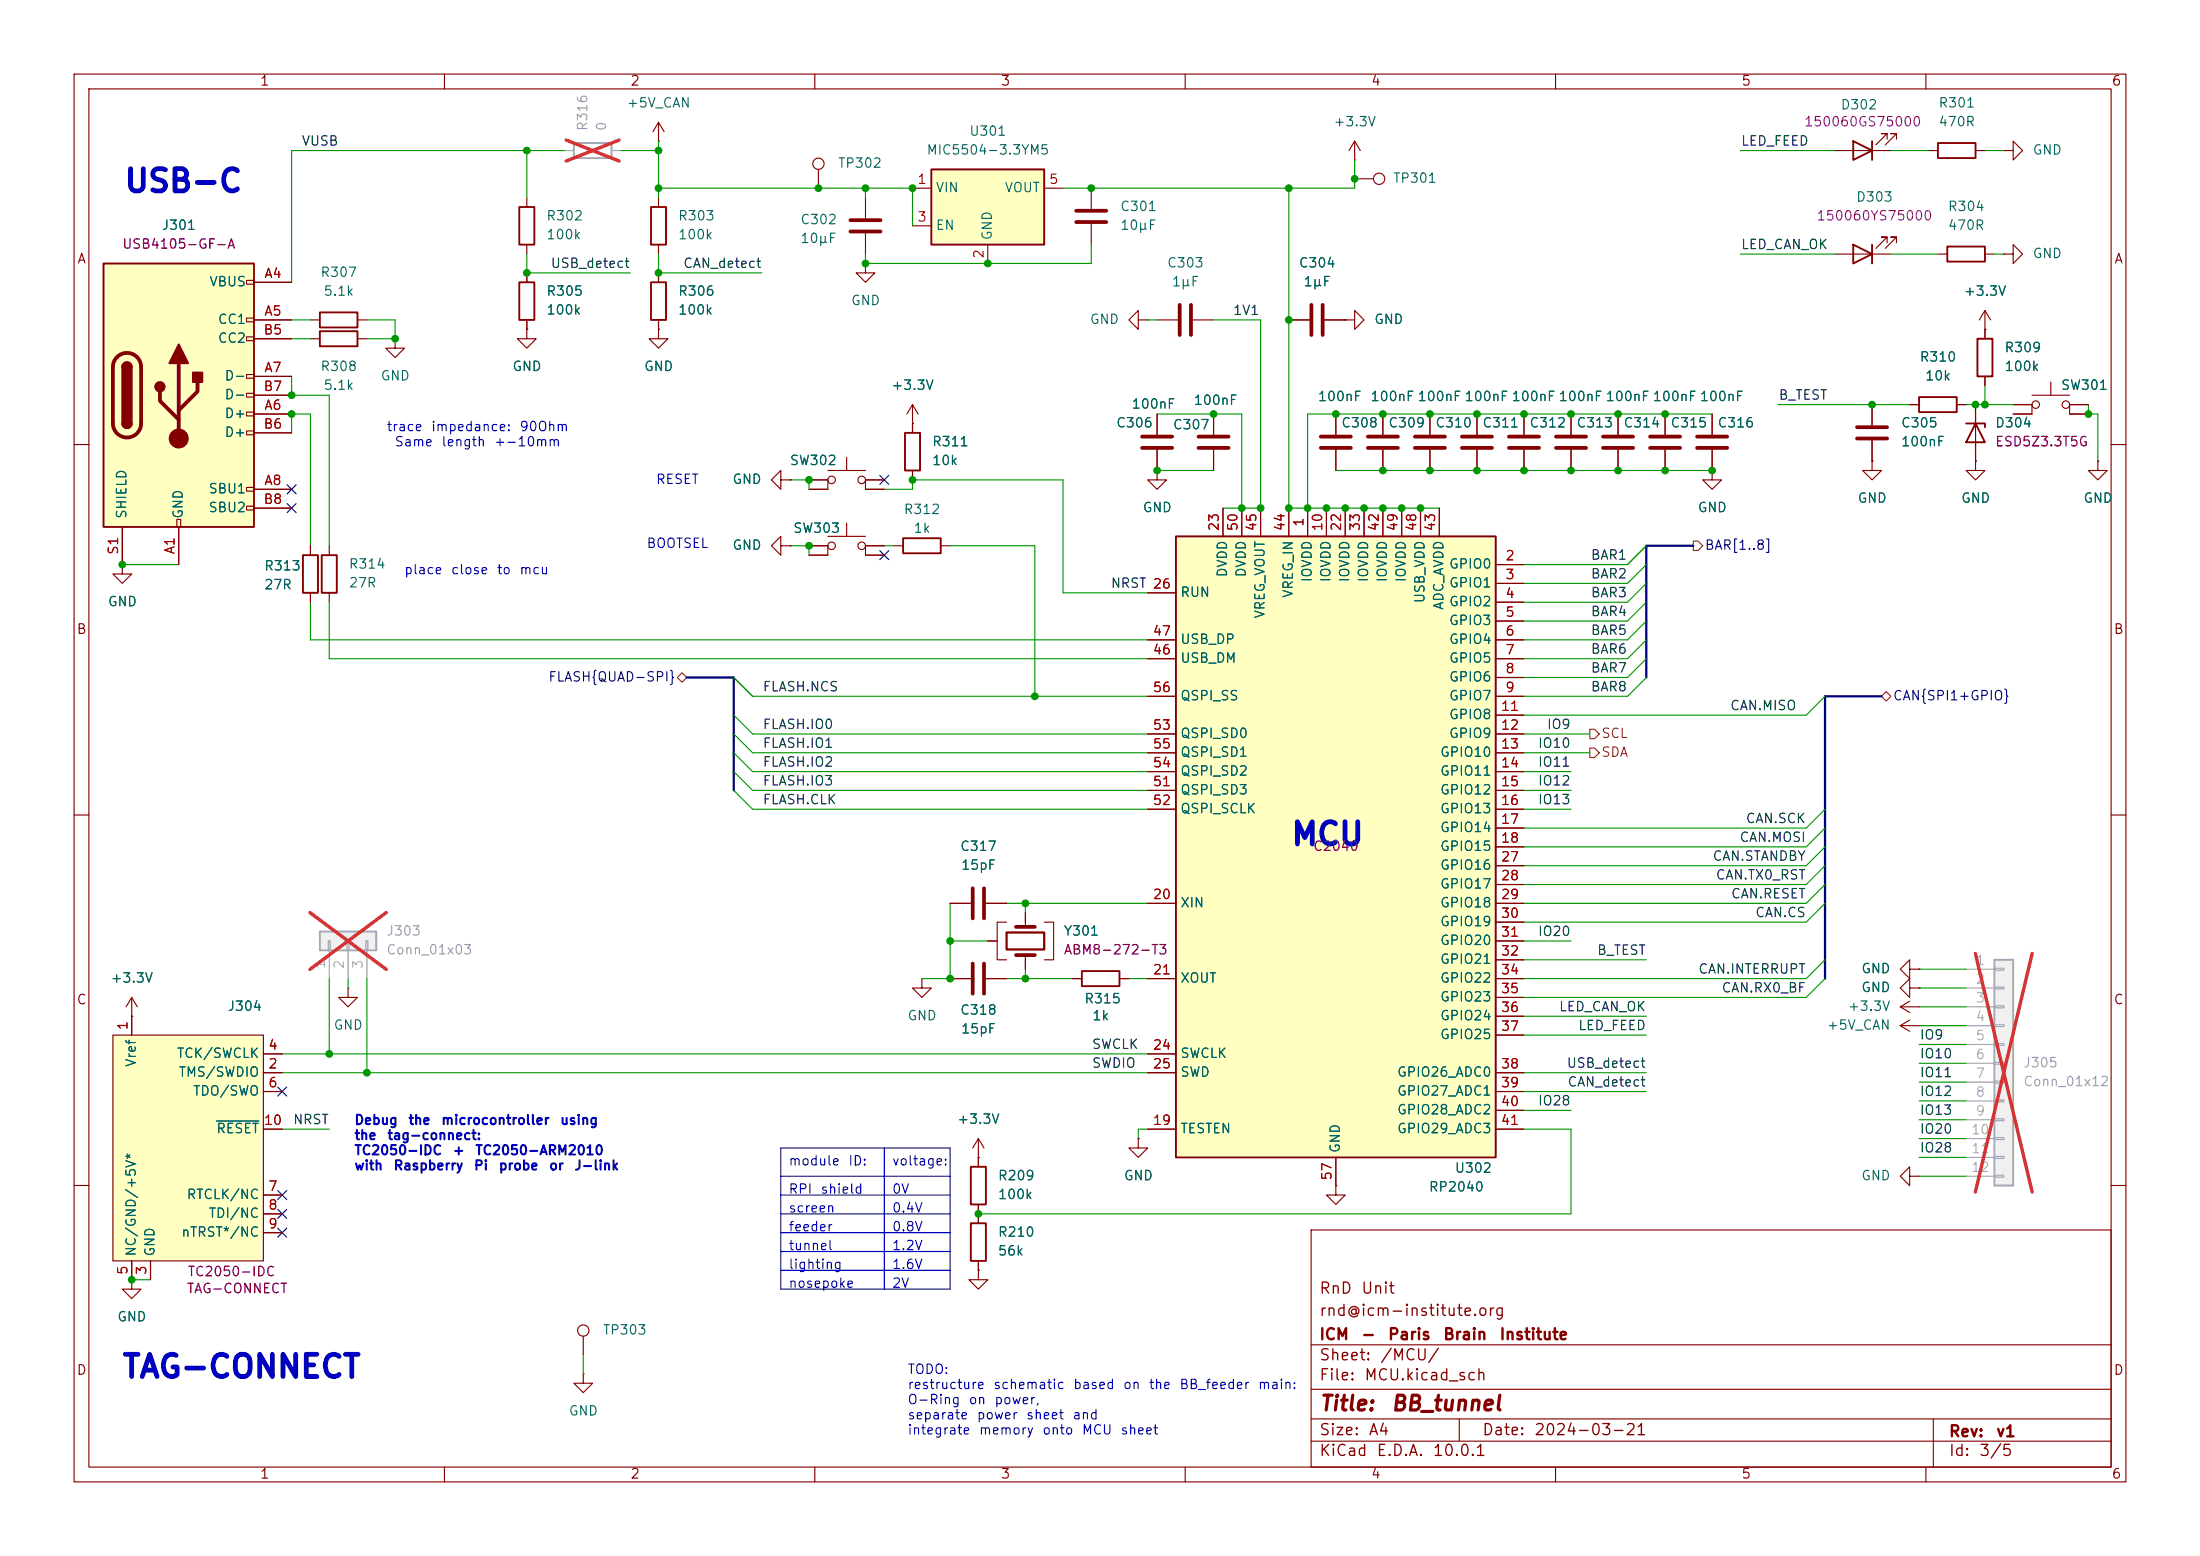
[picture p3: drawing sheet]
<svg xmlns="http://www.w3.org/2000/svg" width="297mm" height="210mm" viewBox="0 0 297 210" stroke-linecap="round" stroke-linejoin="round" font-family="sans-serif">
<g fill="none" stroke="#840000" stroke-width=".15">
<path d="M10 10h277v190h-277zM12 12h273v186h-273zM60 10v2M110 10v2M160 10v2M210 10v2M260 10v2M252.7 54.6v2.8M252.7 59.4v2.8M10 60h2M285 60h2M10 110h2"/>
<path d="M285 110h2M10 160h2M177 166h108v32h-108zM285 160h2M60 198v2M110 198v2M160 198v2M177 194.5h108M177 191.5h108M177 187.5h108M177 181.5h108M197 191.5v3"/>
<path d="M210 198v2M260 198v2M261 191.5v6.5"/>
</g>
<path d="M250.7 57.7h4.1M250.7 59.2h4.1" fill="none" stroke="#840000" stroke-width=".51"/>
<path d="M125.7 22.9h15.3v10.1h-15.3z" fill="#ffffc2"/>
<path d="M125.7 22.9h15.3v10.1h-15.3z" fill="none" stroke="#840000" stroke-width=".25"/>
<path d="M123.2 25.4h2.5M123.2 30.5h2.5M133.3 33v2.6M141 25.4h2.5M224.8 55.9v2.8M224.8 60.7v2.8" fill="none" stroke="#840000" stroke-width=".15"/>
<path d="M222.8 58.9h4M222.8 60.5h4" fill="none" stroke="#840000" stroke-width=".51"/>
<path d="M269.2 129.5h2.6v30.5h-2.6z" fill="#f0f0f0"/>
<path d="M269.2 129.5h2.6v30.5h-2.6z" fill="none" stroke="#a1a1a1" stroke-width=".25"/>
<g fill="none" stroke="#a1a1a1" stroke-width=".15">
<path d="M265.4 130.8h3.8M265.4 133.4h3.8M265.4 135.9h3.8M265.4 138.4h3.8M269.2 130.7h1.3v.2h-1.3zM269.2 133.2h1.3v.3h-1.3zM269.2 135.8h1.3v.2h-1.3zM269.2 138.3h1.3v.3h-1.3zM265.4 141h3.8M265.4 143.5h3.8M265.4 146.1h3.8M265.4 148.6h3.8"/>
<path d="M265.4 151.1h3.8M265.4 153.7h3.8M265.4 156.2h3.8M265.4 158.8h3.8M269.2 140.8h1.3v.3h-1.3zM269.2 143.4h1.3v.2h-1.3zM269.2 145.9h1.3v.3h-1.3zM269.2 148.5h1.3v.2h-1.3zM269.2 151h1.3v.3h-1.3zM269.2 153.5h1.3v.3h-1.3zM269.2 156.1h1.3v.2h-1.3zM269.2 158.6h1.3v.3h-1.3z"/>
</g>
<path d="M266.7 128.7l7.6 32.2M274.3 128.7l-7.6 32.2" fill="none" stroke="#e12e31" stroke-width=".46"/>
<path d="M267 45.7h2v5.1h-2zM40.9 74.9h2v5.1h-2zM43.4 74.9h2.1v5.1h-2.1zM131.1 157.5h2v5.1h-2zM131.1 165.1h2v5.1h-2z" fill="none" stroke="#840000" stroke-width=".25"/>
<g fill="none" stroke="#840000" stroke-width=".15">
<path d="M110.5 22.9v2.5M116.8 26.7v2.8M116.8 31.5v2.8M147.3 25.4v2.8M147.3 30.2v2.8M123.2 57.2h.1M123.2 54.6l-.8 1.3M123.2 54.6l.8 1.3M123.2 54.6v2.6M156.2 55.9v2.8M156.2 43.2h2.8M161 43.2h2.8"/>
<path d="M268 44.5v1.2M268 50.8v1.3M16.5 76.2v1.3h1.3l-1.3 1.2-1.3-1.2h1.3M16.5 76.2h.1M41.9 73.7v1.2M44.4 73.7v1.2M105.4 73.7v-1.3l-1.3 1.3 1.3 1.2v-1.2h1.3M105.4 64.8v-1.3l-1.3 1.3 1.3 1.2v-1.2h1.3M106.7 73.7h.1M106.7 64.8h.1M156.2 63.5v1.3h-1.3l1.3 1.2 1.3-1.2h-1.3M156.2 63.5h.1"/>
<path d="M156.2 60.7v2.8M41.9 80v1.3M44.4 80v1.3M132.1 156.2v1.3M257.8 158.8v-1.3l-1.3 1.3 1.3 1.2v-1.2h1.3M259.1 158.8h.1M132.1 171.5v1.2h1.2l-1.2 1.3-1.3-1.3h1.3M132.1 171.5h.1M132.1 162.6v2.5M132.1 170.2v1.3M78.7 185.4v1.3h1.3l-1.3 1.3-1.2-1.3h1.2M78.7 185.4h.1"/>
<path d="M78.7 180.3v2.6"/>
<circle cx="110.5" cy="22.1" r=".76"/>
<circle cx="78.7" cy="179.6" r=".76"/>
</g>
<path d="M114.8 29.7h4.1M114.8 31.2h4.1M145.3 28.4h4.1M145.3 30h4.1M154.2 58.9h4M159.3 41.1v4.1M160.8 41.1v4.1M154.2 60.5h4" fill="none" stroke="#840000" stroke-width=".51"/>
<path d="M43.2 125.7h7.6v2.6h-7.6z" fill="#f0f0f0"/>
<path d="M43.2 125.7h7.6v2.6h-7.6z" fill="none" stroke="#a1a1a1" stroke-width=".25"/>
<path d="M44.3 127h.3v1.3h-.3zM44.4 128.3v3.8M46.9 127h.2v1.3h-.2zM47 128.3v3.8M49.4 127h.3v1.3h-.3zM49.5 128.3v3.8" fill="none" stroke="#a1a1a1" stroke-width=".15"/>
<path d="M41.8 123.2l10.3 7.6M52.1 123.2l-10.3 7.6" fill="none" stroke="#e12e31" stroke-width=".46"/>
<g fill="none" stroke="#840000" stroke-width=".15">
<path d="M116.8 35.6v1.2h1.3l-1.3 1.3-1.2-1.3h1.2M116.8 35.6h.1M123.2 57.2v1.2M153.7 43.2v1.3l-1.3-1.3 1.3-1.3v1.3h1.2M154.9 43.2h.1M123.2 63.5v1.3M47 133.4v1.2h1.3l-1.3 1.3-1.3-1.3h1.3M47 133.4h.1M256.5 138.4l1.3 .8M256.5 138.4h2.6M257.8 133.4v-1.3l-1.3 1.3 1.3 1.2v-1.2h1.3M257.8 137.7l-1.3 .7"/>
<path d="M259.1 133.4h.1M259.1 138.4h.1M17.8 172.7v1.3h1.2l-1.2 1.3-1.3-1.3h1.3M17.8 172.7h.1"/>
</g>
<path d="M122.2 58.4h2v5.1h-2z" fill="none" stroke="#840000" stroke-width=".25"/>
<path d="M15.2 139.7h20.4v30.5h-20.4z" fill="#ffffc2"/>
<g fill="none" stroke="#840000" stroke-width=".15">
<path d="M182.9 19.1l-.8 1.2M182.9 19.1l.7 1.2M182.9 19.1v2.5M71.1 36.8v1.3M182.9 21.6h.1M270.5 34.3h1.3v-1.3l1.2 1.3-1.2 1.3v-1.3M270.5 34.3h.1M53.3 45.7v1.3h1.3l-1.3 1.3-1.2-1.3h1.2M53.3 45.7h.1M71.1 44.5v1.2h1.3l-1.3 1.3-1.3-1.3h1.3M71.1 44.5h.1M71.1 43.2v1.3"/>
<path d="M88.9 44.5v1.2h1.3l-1.3 1.3-1.3-1.3h1.3M88.9 44.5h.1M163.8 55.9v2.8M174 43.2h2.8M178.8 43.2h2.8M180.3 55.9v2.8M181.6 43.2h1.3v1.3l1.2-1.3-1.2-1.3v1.3M181.6 43.2h.1M186.7 55.9v2.8M193 55.9v2.8M109.2 64.8h2.6v1.2h-2.6M109.2 73.7h2.6v1.2h-2.6"/>
<path d="M111.8 72.4h5M111.8 63.5h5M114.3 61.7v1.8M114.3 70.6v1.8M119.4 64.8h-2.6v1.2h2.6M119.4 73.7h-2.6v1.2h2.6M120.6 73.7h1.3M127 73.7h1.3M163.8 60.7v2.8M180.3 60.7v2.8M186.7 60.7v2.8M193 60.7v2.8"/>
<path d="M15.2 139.7h20.4v30.5h-20.4zM17.8 137.2h.1M17.8 134.6v5.1M17.8 134.6l-.8 1.3M17.8 134.6l.7 1.3M128.3 132.1h2.8M128.3 121.9h2.8M133.1 132.1h2.8M133.1 121.9h2.8M133.3 127h1.3M135.9 124.5h-1.3v5h1.3M138.4 123.2v1.9"/>
<path d="M138.4 128.9v1.9M141 124.5h1.2v5h-1.2M144.8 132.1h1.2M151.1 132.1h1.3M256.5 135.9l1.3 .8M256.5 135.9h2.6M257.8 135.1l-1.3 .8M259.1 135.9h.1M35.6 144.8h2.5M35.6 142.2h2.5M35.6 147.3h2.5M35.6 152.4h2.5"/>
<path d="M132.1 156.2h.1M132.1 153.7l.7 1.2M132.1 153.7l-.8 1.2M132.1 153.7v2.5M153.7 153.7v1.2h1.2l-1.2 1.3-1.3-1.3h1.3M153.7 153.7h.1M17.8 170.2v2.5M20.3 170.2v2.5M35.6 161.3h2.5M35.6 163.8h2.5M35.6 166.4h2.5M180.3 160v1.3h1.3l-1.3 1.3-1.2-1.3h1.2"/>
<path d="M180.3 160h.1"/>
<circle cx="112.3" cy="73.7" r=".51"/>
<circle cx="112.3" cy="64.8" r=".51"/>
<circle cx="116.3" cy="64.8" r=".51"/>
<circle cx="116.3" cy="73.7" r=".51"/>
</g>
<path d="M29.2 151.3h5.7" fill="none" stroke="#006464" stroke-width=".15"/>
<g fill="none" stroke="#840000" stroke-width=".51">
<path d="M161.8 58.9h4.1M177 41.1v4.1M178.3 58.9h4.1M178.6 41.1v4.1M184.7 58.9h4M191 58.9h4.1M161.8 60.5h4.1M178.3 60.5h4.1M184.7 60.5h4M191 60.5h4.1M131.3 119.9v4.1M132.8 119.9v4.1"/>
<path d="M131.3 130v4.1M132.8 130v4.1M137.2 128.9h2.5M137.2 125.1h2.5"/>
</g>
<path d="M135.9 125.9h5.1v2.2h-5.1z" fill="none" stroke="#840000" stroke-width=".3"/>
<path d="M70.1 38.1h2v5.1h-2zM121.9 72.6h5.1v2.1h-5.1zM146 131.1h5.1v2h-5.1z" fill="none" stroke="#840000" stroke-width=".25"/>
<path d="M77.5 19.3h5v2h-5z" fill="none" stroke="#a1a1a1" stroke-width=".25"/>
<path d="M76.2 20.3h1.3M82.5 20.3h1.3" fill="none" stroke="#a1a1a1" stroke-width=".15"/>
<path d="M76.4 18.9l7.2 2.8M83.6 18.9l-7.2 2.8" fill="none" stroke="#e12e31" stroke-width=".46"/>
<path d="M14 35.6h20.3v35.5h-20.3z" fill="#ffffc2"/>
<g fill="none" stroke="#840000" stroke-width=".15">
<path d="M88.9 19.1h.1M88.9 16.5v2.6M88.9 16.5l.8 1.3M88.9 16.5l-.8 1.3M33.3 37.8h1v.6h-1zM34.3 38.1h5.1M88.9 36.8v1.3M182.9 24.1h2.5M33.3 42.9h1v.5h-1zM33.3 45.5h1v.5h-1zM33.3 50.5h1v.6h-1zM33.3 53.1h1v.5h-1z"/>
<path d="M33.3 55.6h1v.5h-1zM33.3 58.2h1v.5h-1zM34.3 43.2h5.1M34.3 55.9h5.1M34.3 50.8h5.1M34.3 45.7h5.1M34.3 58.4h5.1M34.3 53.3h5.1M88.9 43.2v1.3M218.4 55.9v2.8M16.5 71.1v5.1M23.9 70.1h.5v1h-.5z"/>
<path d="M24.1 71.1v5.1M33.3 65.8h1v.5h-1zM33.3 68.3h1v.5h-1zM34.3 66h5.1M34.3 68.6h5.1M218.4 60.7v2.8"/>
<circle cx="186.2" cy="24.1" r=".76"/>
</g>
<path d="M14 35.6h20.3v35.5h-20.3zM87.9 38.1h2v5.1h-2zM16.5 49.5a.64 .64 0 0 1 .6-.6 .64 .64 0 0 1 .7 .6M16.5 57.2a.64 .64 0 0 0 .6 .6 .64 .64 0 0 0 .7-.6" fill="none" stroke="#840000" stroke-width=".25"/>
<path d="M15.8 48.2a1.9 1.9 0 0 1 2.1-.4 1.9 1.9 0 0 1 1.1 1.7v7.7a1.91 1.91 0 0 1-1.9 1.8 1.91 1.91 0 0 1-1.9-1.8v-7.7a1.9 1.9 0 0 1 .6-1.3zM21.6 52.8v1.3l2.5 2.5M24.1 49v10.2M26.7 51.6v1.2l-2.6 2.6M216.4 58.9h4.1M216.4 60.5h4.1" fill="none" stroke="#840000" stroke-width=".51"/>
<g fill="#840000" stroke="#840000" stroke-width=".25">
<path d="M16.5 49.5h1.3v7.7h-1.3z"/>
<path d="M16.7 49.1a.64 .64 0 0 1 .7-.2 .64 .64 0 0 1 .4 .6h-1.3z"/>
<path d="M16.5 57.2h1.3a.64 .64 0 0 1-.7 .6 .64 .64 0 0 1-.6-.6z"/>
<path d="M24.1 46.5l1.3 2.5h-2.5z"/>
<path d="M26 50.3h1.3v1.3h-1.3z"/>
<circle cx="21.6" cy="52.2" r=".63"/>
</g>
<circle cx="24.1" cy="59.2" r="1.27" fill="#840000" stroke="#840000" stroke-width=".15"/>
<path d="M158.7 72.4h43.2v83.8h-43.2z" fill="#ffffc2"/>
<g fill="none" stroke="#840000" stroke-width=".25">
<path d="M250.2 19.1l2.5 1.2-2.5 1.3zM252.7 19.1v2.5M261.6 19.3h5.1v2h-5.1zM70.1 27.9h2v5.1h-2zM87.9 27.9h2v5.1h-2zM250.2 33l2.5 1.3-2.5 1.3zM252.7 33v2.6M262.9 33.3h5.1v2h-5.1zM43.2 44.7h5.1v2h-5.1zM43.2 42.2h5.1v2h-5.1zM259.1 53.6h5.1v2h-5.1zM265.4 57.2h2.6v.5"/>
<path d="M266.7 57.2l1.3 2.5h-2.6zM158.7 72.4h43.2v83.8h-43.2z"/>
</g>
<g fill="none" stroke="#840000" stroke-width=".15">
<path d="M254.8 18.8v-.8h-.8h.8l-1.6 1.6M256 18.8v-.8h-.7h.7l-1.5 1.6M34.3 38.1h5.1M71.1 26.7v1.2M71.1 33v1.3M71.1 36.8v1.3M88.9 26.7v1.2M88.9 33v1.3M88.9 36.8v1.3M247.6 20.3h7.7M247.6 34.3h7.7M254.8 32.8v-.8h-.8h.8l-1.6 1.5"/>
<path d="M256 32.8v-.8h-.7h.7l-1.5 1.5M260.3 20.3h1.3M261.6 34.3h1.3M266.7 20.3h1.3M268 34.3h1.2M270.5 20.3h1.3v-1.2l1.2 1.2-1.2 1.3v-1.3M270.5 20.3h.1M34.3 45.7h5.1M34.3 43.2h5.1M34.3 53.3h5.1M34.3 55.9h5.1M34.3 50.8h5.1"/>
<path d="M34.3 58.4h5.1M41.9 45.7h1.3M41.9 43.2h1.3M48.3 45.7h1.2M48.3 43.2h1.2M71.1 44.5h.1M71.1 43.2v1.3M88.9 44.5h.1M88.9 43.2v1.3M123.2 57.2h.1M123.2 57.2v1.2M156.2 55.9v2.8"/>
<path d="M163.8 55.9v2.8M174 43.2h2.8M178.8 43.2h2.8M180.3 55.9v2.8M181.6 43.2h.1M186.7 55.9v2.8M193 55.9v2.8M199.4 55.9v2.8M205.7 55.9v2.8M212.1 55.9v2.8M218.4 55.9v2.8M224.8 55.9v2.8"/>
<path d="M231.1 55.9v2.8M252.7 54.6v2.8M252.7 59.4v2.8M257.8 54.6h1.3M264.2 54.6h1.2M266.7 54.6v7.6M268 44.5h.1M268 41.9l-.8 1.3M268 41.9l.7 1.3M268 41.9v3.8M268 50.8v1.3M271.8 54.6h2.5v1.3h-2.5"/>
<path d="M274.3 53.3h5.1M276.9 51.6v1.7M281.9 54.6h-2.5v1.3h2.5M16.5 76.2h.1M16.5 71.1v5.1M24.1 71.1v5.1M34.3 66h5.1M34.3 68.6h5.1M41.9 73.7v1.2M106.7 73.7h.1M106.7 64.8h.1M109.2 66h2.6"/>
<path d="M109.2 73.7h2.6M109.2 74.9h2.6M109.2 64.8h2.6M116.8 66h2.6M116.8 73.7h2.6M116.8 74.9h2.6M116.8 64.8h2.6M123.2 63.5v1.3M156.2 63.5h.1M156.2 60.7v2.8M163.8 60.7v2.8M165.1 68.6v3.8"/>
<path d="M167.6 68.6v3.8M170.2 68.6v3.8M174 68.6v3.8M176.5 68.6v3.8M179.1 68.6v3.8M180.3 60.7v2.8M181.6 68.6v3.8M184.1 68.6v3.8M186.7 60.7v2.8M186.7 68.6v3.8M189.2 68.6v3.8M191.8 68.6v3.8"/>
<path d="M193 60.7v2.8M194.3 68.6v3.8M199.4 60.7v2.8M201.9 76.2h3.8M201.9 78.7h3.8M205.7 60.7v2.8M212.1 60.7v2.8M218.4 60.7v2.8M224.8 60.7v2.8M231.1 63.5v1.3h-1.2l1.2 1.2 1.3-1.2h-1.3M231.1 63.5h.1M231.1 60.7v2.8"/>
<path d="M252.7 62.2v1.3h-1.2l1.2 1.3 1.3-1.3h-1.3M252.7 62.2h.1M266.7 62.2v1.3h-1.3l1.3 1.3 1.3-1.3h-1.3M266.7 62.2h.1M283.2 62.2v1.3h-1.3l1.3 1.3 1.3-1.3h-1.3M283.2 62.2h.1M41.9 80v1.3M154.9 86.4h3.8M154.9 88.9h3.8M154.9 94h3.8M154.9 99.1h3.8M154.9 80h3.8"/>
<path d="M201.9 81.3h3.8M201.9 83.8h3.8M201.9 86.4h3.8M201.9 88.9h3.8M201.9 91.4h3.8M201.9 94h3.8M201.9 96.5h3.8M201.9 99.1h3.8M154.9 101.6h3.8M154.9 104.1h3.8M154.9 106.7h3.8M154.9 109.2h3.8"/>
<path d="M201.9 101.6h3.8M201.9 104.1h3.8M201.9 106.7h3.8M201.9 109.2h3.8M201.9 111.8h3.8M201.9 114.3h3.8M201.9 116.8h3.8M201.9 119.4h3.8M17.8 137.2h.1M17.8 137.2v2.5M124.5 132.1v1.3h1.2l-1.2 1.2-1.3-1.2h1.3M124.5 132.1h.1"/>
<path d="M128.3 121.9h2.8M128.3 132.1h2.8M133.1 121.9h2.8M133.1 132.1h2.8M133.3 127h1.3M138.4 123.2v1.3M138.4 129.5v1.3M144.8 132.1h1.2M151.1 132.1h1.3M154.9 121.9h3.8M154.9 132.1h3.8M201.9 121.9h3.8"/>
<path d="M201.9 132.1h3.8M201.9 124.5h3.8M201.9 127h3.8M201.9 129.5h3.8M201.9 134.6h3.8M201.9 137.2h3.8M201.9 139.7h3.8M257.8 130.8v-1.3l-1.3 1.3 1.3 1.3v-1.3h1.3M259.1 130.8h.1M259.1 133.4h.1M35.6 152.4h2.5M35.6 142.2h2.5"/>
<path d="M35.6 144.8h2.5M35.6 147.3h2.5M132.1 156.2h.1M132.1 156.2v1.3M153.7 153.7h.1M154.9 152.4h3.8M154.9 142.2h3.8M154.9 144.8h3.8M180.3 156.2v3.8M201.9 152.4h3.8M201.9 144.8h3.8M201.9 147.3h3.8"/>
<path d="M201.9 149.9h3.8M17.8 172.7h.1M17.8 170.2v2.5M20.3 170.2v2.5M35.6 161.3h2.5M35.6 163.8h2.5M35.6 166.4h2.5M132.1 171.5h.1M132.1 162.6v2.5M132.1 170.2v1.3M180.3 160h.1"/>
<circle cx="274.8" cy="54.6" r=".51"/>
<circle cx="278.9" cy="54.6" r=".51"/>
</g>
<path d="M197.4 58.9h4M203.7 58.9h4.1M210.1 58.9h4M229.1 58.9h4.1M197.4 60.5h4M203.7 60.5h4.1M210.1 60.5h4M229.1 60.5h4.1" fill="none" stroke="#840000" stroke-width=".51"/>
<path d="M228.6 73h.6l.7 .7-.7 .6h-.6zM91.4 91.4l.7-.6 .6 .6-.6 .7zM214.6 98.4h.7l.6 .7-.6 .6h-.7zM254 94l.6-.7 .7 .7-.7 .6zM214.6 101h.7l.6 .6-.6 .6h-.7z" fill="none" stroke="#725600" stroke-width=".15"/>
<path d="M105.4 158.8h22.9M105.4 154.9h22.9v19.1h-22.9zM119.4 154.9v19.1M105.4 161.3h22.9M105.4 163.8h22.9M105.4 166.4h22.9M105.4 168.9h22.9M105.4 171.5h22.9" fill="none" stroke="#0000c2" stroke-width=".15"/>
<path d="M228.6 73.7h-6.4v17.7M92.7 91.4h6.4v15.3M254 94h-7.6v38.1" fill="none" stroke="#000084" stroke-width=".3"/>
<g fill="none" stroke="#009600" stroke-width=".15">
<path d="M88.9 19.1v7.6M71.1 34.3v2.5h14M71.1 20.3v6.4M76.2 20.3h-36.8v17.8M83.8 20.3h5.1M88.9 34.3v2.5h14M88.9 25.4h34.3v5.1M116.8 25.4v1.3M147.3 33v2.6h-30.5v-1.3M174 25.4v43.2h20.3M182.9 21.6v3.8h-39.4M234.9 34.3h12.7"/>
<path d="M234.9 20.3h12.7M255.3 34.3h6.3M255.3 20.3h5M268 20.3h2.5M269.2 34.3h1.3M39.4 50.8v2.5h5v20.4M39.4 58.4v-2.5h2.5v17.8M39.4 43.2h2.5M39.4 45.7h2.5M49.5 43.2h3.8v2.5h-3.8M154.9 43.2h1.3M156.2 55.9h11.4v12.7"/>
<path d="M163.8 43.2h6.4v25.4h-5.1M231.1 55.9h-54.6v12.7M240 54.6h17.8M265.4 54.6h6.4M268 52.1v2.5M281.9 54.6v1.3h1.3v6.3M16.5 76.2h7.6M106.7 73.7h2.5v1.2M106.7 64.8h2.5v1.2M119.4 73.7h1.2M119.4 66h3.8v-1.2h20.3v15.2h11.4M128.3 73.7h11.4v20.3"/>
<path d="M156.2 63.5h7.6M180.3 63.5h50.8M222.2 73.7l-2.5 2.5h-14M222.2 78.7l-2.5 2.6h-14M222.2 76.2l-2.5 2.5h-14M41.9 81.3v5.1h113M44.4 81.3v7.6h110.5M99.1 96.5l2.5 2.6h53.3M99.1 99.1l2.5 2.5h53.3M99.1 91.4l2.5 2.6h53.3M205.7 99.1h8.9M222.2 83.8l-2.5 2.6h-14"/>
<path d="M222.2 91.4l-2.5 2.6h-14M222.2 81.3l-2.5 2.5h-14M222.2 88.9l-2.5 2.5h-14M222.2 86.4l-2.5 2.5h-14M246.4 94l-2.6 2.5h-38.1M99.1 101.6l2.5 2.5h53.3M99.1 106.7l2.5 2.5h53.3M99.1 104.1l2.5 2.6h53.3M205.7 104.1h6.4M205.7 109.2h6.4M205.7 101.6h8.9M205.7 106.7h6.4"/>
<path d="M246.4 119.4l-2.6 2.5h-38.1M246.4 116.8l-2.6 2.6h-38.1M246.4 114.3l-2.6 2.5h-38.1M246.4 111.8l-2.6 2.5h-38.1M246.4 109.2l-2.6 2.6h-38.1M44.4 132.1v10.1M47 132.1v1.3M49.5 132.1v12.7M128.3 121.9v10.2h-3.8M128.3 127h5M135.9 121.9h19M135.9 132.1h8.9"/>
<path d="M138.4 121.9v1.3M138.4 130.8v1.3M152.4 132.1h2.5M205.7 127h6.4M205.7 137.2h16.5M205.7 139.7h16.5M205.7 129.5h16.5M246.4 129.5l-2.6 2.6h-38.1M246.4 132.1l-2.6 2.5h-38.1M246.4 121.9l-2.6 2.6h-38.1M259.1 133.4h6.3M259.1 135.9h6.3"/>
<path d="M259.1 138.4h6.3M259.1 130.8h6.3M38.1 152.4h6.3M38.1 144.8h116.8M38.1 142.2h116.8M154.9 152.4h-1.2v1.3M205.7 152.4h6.4v11.4h-80M205.7 144.8h16.5M205.7 149.9h6.4M205.7 147.3h16.5M259.1 146.1h6.3M259.1 151.1h6.3"/>
<path d="M259.1 148.6h6.3M259.1 143.5h6.3M259.1 153.7h6.3M259.1 156.2h6.3M259.1 158.8h6.3M259.1 141h6.3M17.8 172.7h2.5M78.7 182.9v2.5"/>
</g>
<g fill="none" stroke="#000084" stroke-width=".15">
<path d="M38.8 65.4l1.2 1.2M38.8 68l1.2 1.2M40 65.4l-1.2 1.2M40 68l-1.2 1.2M118.8 64.2l1.2 1.2M118.8 74.3l1.2 1.2M120 64.2l-1.2 1.2M120 74.3l-1.2 1.2M37.5 146.7l1.2 1.2M38.7 146.7l-1.2 1.2M37.5 165.8l1.2 1.2M37.5 163.2l1.2 1.2"/>
<path d="M37.5 160.7l1.2 1.2M38.7 165.8l-1.2 1.2M38.7 163.2l-1.2 1.2M38.7 160.7l-1.2 1.2"/>
</g>
<path d="M29.2 151.3h5.7" fill="none" stroke="#006464" stroke-width=".15"/>
<g fill="#009600" stroke="#009600" stroke-width=".14">
<circle cx="16.5" cy="76.2" r=".46"/>
<circle cx="109.2" cy="73.7" r=".46"/>
<circle cx="49.5" cy="144.8" r=".46"/>
<circle cx="17.8" cy="172.7" r=".46"/>
<circle cx="44.4" cy="142.2" r=".46"/>
<circle cx="88.9" cy="36.8" r=".46"/>
<circle cx="71.1" cy="20.3" r=".46"/>
<circle cx="53.3" cy="45.7" r=".46"/>
<circle cx="39.4" cy="55.9" r=".46"/>
<circle cx="88.9" cy="20.3" r=".46"/>
<circle cx="88.9" cy="25.4" r=".46"/>
<circle cx="39.4" cy="53.3" r=".46"/>
<circle cx="71.1" cy="36.8" r=".46"/>
<circle cx="128.3" cy="132.1" r=".46"/>
<circle cx="138.4" cy="132.1" r=".46"/>
<circle cx="132.1" cy="163.8" r=".46"/>
<circle cx="167.6" cy="68.6" r=".46"/>
<circle cx="138.4" cy="121.9" r=".46"/>
<circle cx="110.5" cy="25.4" r=".46"/>
<circle cx="116.8" cy="25.4" r=".46"/>
<circle cx="123.2" cy="64.8" r=".46"/>
<circle cx="116.8" cy="35.6" r=".46"/>
<circle cx="109.2" cy="64.8" r=".46"/>
<circle cx="123.2" cy="25.4" r=".46"/>
<circle cx="147.3" cy="25.4" r=".46"/>
<circle cx="156.2" cy="63.5" r=".46"/>
<circle cx="133.3" cy="35.6" r=".46"/>
<circle cx="174" cy="68.6" r=".46"/>
<circle cx="170.2" cy="68.6" r=".46"/>
<circle cx="139.7" cy="94" r=".46"/>
<circle cx="163.8" cy="55.9" r=".46"/>
<circle cx="174" cy="25.4" r=".46"/>
<circle cx="174" cy="43.2" r=".46"/>
<circle cx="180.3" cy="55.9" r=".46"/>
<circle cx="182.9" cy="24.1" r=".46"/>
<circle cx="224.8" cy="63.5" r=".46"/>
<circle cx="218.4" cy="55.9" r=".46"/>
<circle cx="218.4" cy="63.5" r=".46"/>
<circle cx="268" cy="54.6" r=".46"/>
<circle cx="231.1" cy="63.5" r=".46"/>
<circle cx="176.5" cy="68.6" r=".46"/>
<circle cx="179.1" cy="68.6" r=".46"/>
<circle cx="184.1" cy="68.6" r=".46"/>
<circle cx="186.7" cy="68.6" r=".46"/>
<circle cx="189.2" cy="68.6" r=".46"/>
<circle cx="181.6" cy="68.6" r=".46"/>
<circle cx="128.3" cy="127" r=".46"/>
<circle cx="186.7" cy="63.5" r=".46"/>
<circle cx="193" cy="55.9" r=".46"/>
<circle cx="186.7" cy="55.9" r=".46"/>
<circle cx="193" cy="63.5" r=".46"/>
<circle cx="212.1" cy="63.5" r=".46"/>
<circle cx="199.4" cy="63.5" r=".46"/>
<circle cx="199.4" cy="55.9" r=".46"/>
<circle cx="205.7" cy="63.5" r=".46"/>
<circle cx="205.7" cy="55.9" r=".46"/>
<circle cx="212.1" cy="55.9" r=".46"/>
<circle cx="191.8" cy="68.6" r=".46"/>
<circle cx="224.8" cy="55.9" r=".46"/>
<circle cx="281.9" cy="55.9" r=".46"/>
<circle cx="266.7" cy="54.6" r=".46"/>
<circle cx="252.7" cy="54.6" r=".46"/>
</g>
<g font-size="3" fill="#0000c2">
<text x="16.6" y="26.7">USB-C</text>
<text x="174.1" y="114.8">MCU</text>
<text x="16.3" y="186.7">TAG-CONNECT</text>
</g>
<g font-size="2" fill="#840000">
<text x="178" y="190.9">Title:</text>
<text x="187.7" y="190.9">BB_tunnel</text>
</g>
<g font-size="1.5" fill="#840000">
<text x="178" y="178">rnd@icm-institute.org</text>
<text x="178" y="175">RnD</text>
<text x="183.7" y="175">Unit</text>
<text x="178" y="184">Sheet:</text>
<text x="178" y="181.2">ICM</text>
<text x="183.7" y="181.2">-</text>
<text x="186.2" y="184">/MCU/</text>
<text x="187.3" y="181.2">Paris</text>
<text x="194.7" y="181.2">Brain</text>
<text x="202.3" y="181.2">Institute</text>
<text x="178" y="186.7">File:</text>
<text x="184.1" y="186.7">MCU.kicad_sch</text>
<text x="178" y="196.9">KiCad</text>
<text x="178" y="194.1">Size:</text>
<text x="184.7" y="194.1">A4</text>
<text x="185.7" y="196.9">E.D.A.</text>
<text x="193.3" y="196.9">10.0.1</text>
<text x="200" y="194.1">Date:</text>
<text x="207" y="194.1">2024-03-21</text>
<text x="263" y="194.3">Rev:</text>
<text x="263" y="196.9">Id:</text>
<text x="267.1" y="196.9">3/5</text>
<text x="269.4" y="194.3">v1</text>
</g>
<g font-size="1.3" fill="#840000">
<text x="35" y="11.9">1</text>
<text x="85" y="11.9">2</text>
<text x="135" y="11.9">3</text>
<text x="185" y="11.9">4</text>
<text x="235" y="11.9">5</text>
<text x="285" y="11.9">6</text>
<text x="10.3" y="35.9">A</text>
<text x="285.3" y="35.9">A</text>
<text x="10.3" y="85.9">B</text>
<text x="285.3" y="85.9">B</text>
<text x="10.3" y="135.9">C</text>
<text x="285.3" y="135.9">C</text>
<text x="10.3" y="185.9">D</text>
<text x="285.3" y="185.9">D</text>
<text x="35" y="199.9">1</text>
<text x="85" y="199.9">2</text>
<text x="135" y="199.9">3</text>
<text x="185" y="199.9">4</text>
<text x="235" y="199.9">5</text>
<text x="285" y="199.9">6</text>
</g>
<g font-size="1.3" fill="#989898">
<text x="79.6" y="17.8" transform="rotate(-90 79.6 17.8)">R316</text>
<text x="82.1" y="17.8" transform="rotate(-90 82.1 17.8)">0</text>
<text x="52.1" y="126.6">J303</text>
<text x="52.1" y="129.1">Conn_01x03</text>
<text x="273.1" y="144.4">J305</text>
<text x="273.1" y="146.9">Conn_01x12</text>
</g>
<g font-size="1.3" fill="#006464">
<text x="84.5" y="14.8">+5V_CAN</text>
<text x="179.9" y="17.4">+3.3V</text>
<text x="248.4" y="15.1">D302</text>
<text x="261.6" y="14.8">R301</text>
<text x="261.6" y="17.4">470R</text>
<text x="113" y="23">TP302</text>
<text x="125" y="21.2">MIC5504-3.3YM5</text>
<text x="130.8" y="18.6">U301</text>
<text x="274.3" y="21.2">GND</text>
<text x="126.2" y="26.3">VIN</text>
<text x="135.5" y="26.3">VOUT</text>
<text x="151.1" y="28.8">C301</text>
<text x="188" y="25">TP301</text>
<text x="250.5" y="27.5">D303</text>
<text x="262.9" y="28.8">R304</text>
<text x="21.7" y="31.3">J301</text>
<text x="73.7" y="30.1">R302</text>
<text x="73.7" y="32.6">100k</text>
<text x="91.4" y="30.1">R303</text>
<text x="91.4" y="32.6">100k</text>
<text x="108" y="30.6">C302</text>
<text x="108" y="33.1">10µF</text>
<text x="126.2" y="31.3">EN</text>
<text x="134.2" y="32.5" transform="rotate(-90 134.2 32.5)">GND</text>
<text x="151.1" y="31.3">10µF</text>
<text x="262.9" y="31.3">470R</text>
<text x="274.3" y="35.2">GND</text>
<text x="28.2" y="39">VBUS</text>
<text x="43.2" y="37.7">R307</text>
<text x="43.6" y="40.2">5.1k</text>
<text x="73.7" y="40.2">R305</text>
<text x="91.4" y="40.2">R306</text>
<text x="114.8" y="41.5">GND</text>
<text x="157.5" y="36.4">C303</text>
<text x="158.1" y="39">1µF</text>
<text x="175.2" y="36.4">C304</text>
<text x="175.9" y="39">1µF</text>
<text x="265" y="40.2">+3.3V</text>
<text x="29.3" y="44">CC1</text>
<text x="29.3" y="46.6">CC2</text>
<text x="73.7" y="42.8">100k</text>
<text x="91.4" y="42.8">100k</text>
<text x="147" y="44">GND</text>
<text x="185.4" y="44">GND</text>
<text x="270.5" y="47.9">R309</text>
<text x="30.2" y="51.7">D-</text>
<text x="43.2" y="50.4">R308</text>
<text x="43.6" y="52.9">5.1k</text>
<text x="51.3" y="51.7">GND</text>
<text x="69.1" y="50.4">GND</text>
<text x="86.9" y="50.4">GND</text>
<text x="120.2" y="52.9">+3.3V</text>
<text x="259.1" y="49.1">R310</text>
<text x="259.8" y="51.7">10k</text>
<text x="270.5" y="50.4">100k</text>
<text x="278.1" y="52.9">SW301</text>
<text x="30.2" y="56.7">D+</text>
<text x="30.2" y="59.3">D+</text>
<text x="30.2" y="54.2">D-</text>
<text x="150.6" y="58">C306</text>
<text x="152.7" y="55.5">100nF</text>
<text x="158.3" y="58.3">C307</text>
<text x="161.1" y="55">100nF</text>
<text x="177.8" y="54.5">100nF</text>
<text x="181" y="58">C308</text>
<text x="184.9" y="54.5">100nF 100nF 100nF 100nF 100nF 100nF 100nF 100nF</text>
<text x="187.3" y="58">C309</text>
<text x="193.7" y="58">C310</text>
<text x="200" y="58">C311</text>
<text x="206.4" y="58">C312</text>
<text x="212.7" y="58">C313</text>
<text x="219.1" y="58">C314</text>
<text x="225.4" y="58">C315</text>
<text x="231.8" y="58">C316</text>
<text x="256.5" y="58">C305</text>
<text x="269.2" y="58">D304</text>
<text x="98.8" y="65.6">GND</text>
<text x="106.5" y="63.1">SW302</text>
<text x="125.7" y="60.6">R311</text>
<text x="125.7" y="63.1">10k</text>
<text x="256.5" y="60.6">100nF</text>
<text x="17.4" y="70.1" transform="rotate(-90 17.4 70.1)">SHIELD</text>
<text x="25" y="70.1" transform="rotate(-90 25 70.1)">GND</text>
<text x="28.1" y="66.9">SBU1</text>
<text x="28.1" y="69.4">SBU2</text>
<text x="121.9" y="69.7">R312</text>
<text x="154.2" y="69.4">GND</text>
<text x="229.1" y="69.4">GND</text>
<text x="250.7" y="68.2">GND</text>
<text x="264.7" y="68.2">GND</text>
<text x="281.2" y="68.2">GND</text>
<text x="35.6" y="77.3">R313</text>
<text x="47" y="77.1">R314</text>
<text x="98.8" y="74.5">GND</text>
<text x="107" y="72.2">SW303</text>
<text x="123.2" y="72.2">1k</text>
<text x="166" y="78" transform="rotate(-90 166 78)">DVDD</text>
<text x="168.5" y="78" transform="rotate(-90 168.5 78)">DVDD</text>
<text x="195.5" y="77.1">GPIO0</text>
<text x="14.5" y="82.1">GND</text>
<text x="35.6" y="79.9">27R</text>
<text x="47" y="79.6">27R</text>
<text x="159.3" y="80.9">RUN</text>
<text x="171" y="83.6" transform="rotate(-90 171 83.6)">VREG_VOUT</text>
<text x="174.9" y="80.8" transform="rotate(-90 174.9 80.8)">VREG_IN</text>
<text x="177.4" y="78.7" transform="rotate(-90 177.4 78.7)">IOVDD</text>
<text x="179.9" y="78.7" transform="rotate(-90 179.9 78.7)">IOVDD</text>
<text x="182.5" y="78.7" transform="rotate(-90 182.5 78.7)">IOVDD</text>
<text x="185" y="78.7" transform="rotate(-90 185 78.7)">IOVDD</text>
<text x="187.6" y="78.7" transform="rotate(-90 187.6 78.7)">IOVDD</text>
<text x="190.1" y="78.7" transform="rotate(-90 190.1 78.7)">IOVDD</text>
<text x="192.6" y="81.5" transform="rotate(-90 192.6 81.5)">USB_VDD</text>
<text x="195.2" y="82.4" transform="rotate(-90 195.2 82.4)">ADC_AVDD</text>
<text x="195.5" y="79.6">GPIO1</text>
<text x="195.5" y="82.1">GPIO2</text>
<text x="159.3" y="89.8">USB_DM</text>
<text x="159.3" y="87.2">USB_DP</text>
<text x="195.5" y="84.7">GPIO3</text>
<text x="195.5" y="87.2">GPIO4</text>
<text x="195.5" y="89.8">GPIO5</text>
<text x="159.3" y="94.8">QSPI_SS</text>
<text x="195.5" y="92.3">GPIO6</text>
<text x="195.5" y="94.8">GPIO7</text>
<text x="159.3" y="99.9">QSPI_SD0</text>
<text x="195.5" y="97.4">GPIO8</text>
<text x="195.5" y="99.9">GPIO9</text>
<text x="159.3" y="107.5">QSPI_SD3</text>
<text x="159.3" y="105">QSPI_SD2</text>
<text x="159.3" y="102.5">QSPI_SD1</text>
<text x="194.3" y="102.5">GPIO10</text>
<text x="194.3" y="105">GPIO11</text>
<text x="194.3" y="107.5">GPIO12</text>
<text x="159.3" y="110.1">QSPI_SCLK</text>
<text x="194.3" y="110.1">GPIO13</text>
<text x="194.3" y="112.6">GPIO14</text>
<text x="129.5" y="115.2">C317</text>
<text x="129.7" y="117.7">15pF</text>
<text x="194.3" y="115.2">GPIO15</text>
<text x="194.3" y="117.7">GPIO16</text>
<text x="159.3" y="122.8">XIN</text>
<text x="194.3" y="120.2">GPIO17</text>
<text x="194.3" y="122.8">GPIO18</text>
<text x="194.3" y="125.3">GPIO19</text>
<text x="143.5" y="126.6">Y301</text>
<text x="194.3" y="127.9">GPIO20</text>
<text x="194.3" y="130.4">GPIO21</text>
<text x="251.2" y="131.7">GND</text>
<text x="14.8" y="132.9">+3.3V</text>
<text x="30.6" y="136.8">J304</text>
<text x="129.5" y="137.3">C318</text>
<text x="146.3" y="135.7">R315</text>
<text x="159.3" y="132.9">XOUT</text>
<text x="194.3" y="132.9">GPIO22</text>
<text x="194.3" y="135.5">GPIO23</text>
<text x="249.4" y="136.8">+3.3V</text>
<text x="251.2" y="134.2">GND</text>
<text x="23.8" y="143.1">TCK/SWCLK</text>
<text x="45" y="139.3">GND</text>
<text x="122.4" y="138">GND</text>
<text x="129.7" y="139.8">15pF</text>
<text x="147.4" y="138">1k</text>
<text x="159.3" y="143.1">SWCLK</text>
<text x="194.3" y="138">GPIO24</text>
<text x="194.3" y="140.6">GPIO25</text>
<text x="246.5" y="139.3">+5V_CAN</text>
<text x="18.6" y="144.1" transform="rotate(-90 18.6 144.1)">Vref</text>
<text x="24" y="145.6">TMS/SWDIO</text>
<text x="26" y="148.2">TDO/SWO</text>
<text x="159.3" y="145.6">SWD</text>
<text x="188.5" y="145.6">GPIO26_ADC0</text>
<text x="188.5" y="148.2">GPIO27_ADC1</text>
<text x="29.1" y="153.3">RESET</text>
<text x="129.1" y="152">+3.3V</text>
<text x="159.3" y="153.3">TESTEN</text>
<text x="181.2" y="155.7" transform="rotate(-90 181.2 155.7)">GND</text>
<text x="188.5" y="150.7">GPIO28_ADC2</text>
<text x="188.5" y="153.3">GPIO29_ADC3</text>
<text x="134.6" y="159.6">R209</text>
<text x="151.6" y="159.6">GND</text>
<text x="192.8" y="161.1">RP2040</text>
<text x="196.3" y="158.6">U302</text>
<text x="251.2" y="159.6">GND</text>
<text x="24.4" y="167.2">nTRST*/NC</text>
<text x="25.1" y="162.2">RTCLK/NC</text>
<text x="28.1" y="164.7">TDI/NC</text>
<text x="134.6" y="167.2">R210</text>
<text x="134.6" y="162.2">100k</text>
<text x="18.6" y="169.7" transform="rotate(-90 18.6 169.7)">NC/GND/+5V*</text>
<text x="21.2" y="169.7" transform="rotate(-90 21.2 169.7)">GND</text>
<text x="134.6" y="169.8">56k</text>
<text x="15.7" y="178.7">GND</text>
<text x="81.3" y="180.4">TP303</text>
<text x="76.7" y="191.4">GND</text>
</g>
<g font-size="1.3" fill="#840084">
<text x="243.5" y="17.4">150060GS75000</text>
<text x="16.4" y="33.9">USB4105-GF-A</text>
<text x="245.1" y="30.1">150060YS75000</text>
<text x="269.2" y="60.6">ESD5Z3.3T5G</text>
<text x="177.2" y="115.2">C2040</text>
<text x="143.5" y="129.1">ABM8-272-T3</text>
<text x="25.2" y="172.6">TC2050-IDC</text>
<text x="25.1" y="174.9">TAG-CONNECT</text>
</g>
<g font-size="1.3" fill="#0f0f0f">
<text x="40.6" y="20">VUSB</text>
<text x="234.9" y="20">LED_FEED</text>
<text x="234.9" y="33.9">LED_CAN_OK</text>
<text x="74.2" y="36.5">USB_detect</text>
<text x="92.1" y="36.5">CAN_detect</text>
<text x="166.4" y="42.8">1V1</text>
<text x="240" y="54.3">B_TEST</text>
<text x="214.7" y="75.9">BAR1</text>
<text x="149.9" y="79.7">NRST 26</text>
<text x="214.7" y="78.4">BAR2</text>
<text x="214.7" y="83.5">BAR4</text>
<text x="214.7" y="80.9">BAR3</text>
<text x="214.7" y="86">BAR5</text>
<text x="214.7" y="88.6">BAR6</text>
<text x="102.9" y="93.6">FLASH.NCS</text>
<text x="214.7" y="93.6">BAR8</text>
<text x="214.7" y="91.1">BAR7</text>
<text x="102.9" y="98.7">FLASH.IO0</text>
<text x="102.9" y="101.3">FLASH.IO1</text>
<text x="207.5" y="101.3">IO10</text>
<text x="208.7" y="98.7">IO9</text>
<text x="233.5" y="96.2">CAN.MISO</text>
<text x="102.9" y="106.3">FLASH.IO3</text>
<text x="102.9" y="103.8">FLASH.IO2</text>
<text x="207.5" y="103.8">IO11</text>
<text x="207.5" y="106.3">IO12</text>
<text x="102.9" y="108.9">FLASH.CLK</text>
<text x="207.5" y="108.9">IO13</text>
<text x="234.7" y="114">CAN.MOSI</text>
<text x="235.6" y="111.4">CAN.SCK</text>
<text x="231.1" y="116.5">CAN.STANDBY</text>
<text x="231.5" y="119">CAN.TX0_RST</text>
<text x="233.6" y="121.6">CAN.RESET</text>
<text x="236.9" y="124.1">CAN.CS</text>
<text x="207.5" y="126.7">IO20</text>
<text x="215.5" y="129.2">B_TEST</text>
<text x="229.2" y="131.7">CAN.INTERRUPT</text>
<text x="210.4" y="136.8">LED_CAN_OK</text>
<text x="232.3" y="134.3">CAN.RX0_BF</text>
<text x="147.3" y="141.9">SWCLK</text>
<text x="213" y="139.4">LED_FEED</text>
<text x="259.1" y="140.6">IO9</text>
<text x="259.1" y="143.2">IO10</text>
<text x="147.3" y="144.4">SWDIO</text>
<text x="207.5" y="149.5">IO28</text>
<text x="211.4" y="144.4">USB_detect</text>
<text x="211.5" y="147">CAN_detect</text>
<text x="259.1" y="145.7">IO11</text>
<text x="259.1" y="148.2">IO12</text>
<text x="39.5" y="152.1">NRST</text>
<text x="259.1" y="150.8">IO13</text>
<text x="259.1" y="155.9">IO28</text>
<text x="259.1" y="153.3">IO20</text>
</g>
<g font-size="1.3" fill="#a90000">
<text x="123.8" y="25.1">1</text>
<text x="141.5" y="25.1">5</text>
<text x="123.8" y="30.2">3</text>
<text x="133.1" y="35" transform="rotate(-90 133.1 35)">2</text>
<text x="35.6" y="37.8">A4</text>
<text x="35.5" y="45.5">B5</text>
<text x="35.6" y="42.9">A5</text>
<text x="35.5" y="53.1">B7</text>
<text x="35.6" y="50.5">A7</text>
<text x="35.5" y="58.2">B6</text>
<text x="35.6" y="55.6">A6</text>
<text x="35.6" y="65.8">A8</text>
<text x="35.5" y="68.3">B8</text>
<text x="164.8" y="71.8" transform="rotate(-90 164.8 71.8)">23</text>
<text x="167.4" y="71.8" transform="rotate(-90 167.4 71.8)">50</text>
<text x="169.9" y="71.8" transform="rotate(-90 169.9 71.8)">45</text>
<text x="173.7" y="71.8" transform="rotate(-90 173.7 71.8)">44</text>
<text x="176.3" y="71.2" transform="rotate(-90 176.3 71.2)">1</text>
<text x="178.8" y="71.8" transform="rotate(-90 178.8 71.8)">10</text>
<text x="181.4" y="71.8" transform="rotate(-90 181.4 71.8)">22</text>
<text x="183.9" y="71.8" transform="rotate(-90 183.9 71.8)">33</text>
<text x="186.4" y="71.8" transform="rotate(-90 186.4 71.8)">42</text>
<text x="189" y="71.8" transform="rotate(-90 189 71.8)">49</text>
<text x="191.5" y="71.8" transform="rotate(-90 191.5 71.8)">48</text>
<text x="194.1" y="71.8" transform="rotate(-90 194.1 71.8)">43</text>
<text x="16.3" y="75" transform="rotate(-90 16.3 75)">S1</text>
<text x="23.9" y="74.9" transform="rotate(-90 23.9 74.9)">A1</text>
<text x="203.1" y="75.9">2</text>
<text x="155.5" y="79.8">26</text>
<text x="203.1" y="78.5">3</text>
<text x="203.1" y="81">4</text>
<text x="203.1" y="83.6">5</text>
<text x="155.5" y="88.6">46</text>
<text x="155.5" y="86.1">47</text>
<text x="203.1" y="86.1">6</text>
<text x="203.1" y="88.6">7</text>
<text x="155.5" y="93.7">56</text>
<text x="203.1" y="91.2">8</text>
<text x="203.1" y="93.7">9</text>
<text x="155.5" y="98.8">53</text>
<text x="155.5" y="101.3">55</text>
<text x="202.5" y="96.3">11</text>
<text x="202.5" y="98.8">12</text>
<text x="202.5" y="101.3">13</text>
<text x="155.5" y="106.4">51</text>
<text x="155.5" y="103.9">54</text>
<text x="202.5" y="103.9">14</text>
<text x="202.5" y="106.4">15</text>
<text x="155.5" y="109">52</text>
<text x="202.5" y="109">16</text>
<text x="202.5" y="111.5">17</text>
<text x="202.5" y="114">18</text>
<text x="202.5" y="116.6">27</text>
<text x="202.5" y="119.1">28</text>
<text x="155.5" y="121.7">20</text>
<text x="202.5" y="121.7">29</text>
<text x="202.5" y="124.2">30</text>
<text x="155.5" y="131.8">21</text>
<text x="202.5" y="126.7">31</text>
<text x="202.5" y="129.3">32</text>
<text x="202.5" y="131.8">34</text>
<text x="202.5" y="134.4">35</text>
<text x="202.5" y="136.9">36</text>
<text x="17.5" y="139.1" transform="rotate(-90 17.5 139.1)">1</text>
<text x="36.1" y="142">4</text>
<text x="155.5" y="142">24</text>
<text x="202.5" y="139.4">37</text>
<text x="36.1" y="144.5">2</text>
<text x="36.1" y="147.1">6</text>
<text x="155.5" y="144.5">25</text>
<text x="202.5" y="144.5">38</text>
<text x="202.5" y="147.1">39</text>
<text x="202.5" y="149.6">40</text>
<text x="35.5" y="152.1">10</text>
<text x="155.5" y="152.1">19</text>
<text x="202.5" y="152.1">41</text>
<text x="36.1" y="161">7</text>
<text x="180.1" y="159.4" transform="rotate(-90 180.1 159.4)">57</text>
<text x="36.1" y="163.6">8</text>
<text x="36.1" y="166.1">9</text>
<text x="17.5" y="172.2" transform="rotate(-90 17.5 172.2)">5</text>
<text x="20.1" y="172.2" transform="rotate(-90 20.1 172.2)">3</text>
</g>
<g font-size="1.3" fill="#0000c2">
<text x="52.1" y="58.5">trace</text>
<text x="58.1" y="58.5">impedance:</text>
<text x="70" y="58.5">90Ohm</text>
<text x="53.2" y="60.6">Same</text>
<text x="59.5" y="60.6">length</text>
<text x="66.6" y="60.6">+-10mm</text>
<text x="88.5" y="65.6">RESET</text>
<text x="54.5" y="77.8">place</text>
<text x="60.8" y="77.8">close</text>
<text x="67" y="77.8">to</text>
<text x="70" y="77.8">mcu</text>
<text x="87.2" y="74.3">BOOTSEL</text>
<text x="47.8" y="152.1">Debug</text>
<text x="47.8" y="154.2">the</text>
<text x="52.2" y="154.2">tag-connect:</text>
<text x="55" y="152.1">the</text>
<text x="59.5" y="152.1">microcontroller</text>
<text x="75.5" y="152.1">using</text>
<text x="47.8" y="156.2">TC2050-IDC</text>
<text x="47.8" y="158.2">with</text>
<text x="53" y="158.2">Raspberry</text>
<text x="61" y="156.2">+</text>
<text x="63.9" y="158.2">Pi</text>
<text x="64.1" y="156.2">TC2050-ARM2010</text>
<text x="67.2" y="158.2">probe</text>
<text x="74" y="158.2">or</text>
<text x="77.4" y="158.2">J-link</text>
<text x="106.4" y="157.6">module</text>
<text x="106.4" y="161.4">RPI</text>
<text x="110.7" y="161.4">shield</text>
<text x="114.4" y="157.6">ID:</text>
<text x="120.3" y="157.6">voltage:</text>
<text x="120.3" y="161.4">0V</text>
<text x="106.4" y="164">screen</text>
<text x="106.4" y="166.5">feeder</text>
<text x="120.3" y="164">0.4V</text>
<text x="120.3" y="166.5">0.8V</text>
<text x="106.4" y="169">tunnel</text>
<text x="106.4" y="171.6">lighting</text>
<text x="120.3" y="169">1.2V</text>
<text x="120.3" y="171.6">1.6V</text>
<text x="106.4" y="174.1">nosepoke</text>
<text x="120.3" y="174.1">2V</text>
<text x="122.4" y="185.8">TODO:</text>
<text x="122.4" y="187.8">restructure</text>
<text x="122.4" y="189.8">O-Ring</text>
<text x="122.4" y="191.9">separate</text>
<text x="130.7" y="189.8">on</text>
<text x="131.8" y="191.9">power</text>
<text x="134" y="187.8">schematic</text>
<text x="134.1" y="189.8">power,</text>
<text x="138.4" y="191.9">sheet</text>
<text x="144.7" y="191.9">and</text>
<text x="144.8" y="187.8">based</text>
<text x="151.5" y="187.8">on</text>
<text x="155" y="187.8">the</text>
<text x="159.1" y="187.8">BB_feeder</text>
<text x="169.7" y="187.8">main:</text>
<text x="122.4" y="193.9">integrate</text>
<text x="132.1" y="193.9">memory</text>
<text x="140.6" y="193.9">onto</text>
<text x="146" y="193.9">MCU</text>
<text x="151.2" y="193.9">sheet</text>
</g>
<g font-size="1.3" fill="#000084">
<text x="230.1" y="74.5">BAR[1..8]</text>
<text x="73.9" y="92.3">FLASH{QUAD-SPI}</text>
<text x="255.5" y="94.8">CAN{SPI1+GPIO}</text>
</g>
<g font-size="1.3" fill="#725600">
<text x="216.1" y="99.9">SCL</text>
<text x="216.1" y="102.5">SDA</text>
</g>
<g font-size="1.3" fill="#aaa">
<text x="44.2" y="130.9" transform="rotate(-90 44.2 130.9)">1</text>
<text x="46.7" y="130.9" transform="rotate(-90 46.7 130.9)">2</text>
<text x="49.3" y="130.9" transform="rotate(-90 49.3 130.9)">3</text>
<text x="266.6" y="130.6">1</text>
<text x="266.6" y="133.1">2</text>
<text x="266.6" y="135.6">3</text>
<text x="266.6" y="138.2">4</text>
<text x="266.6" y="140.7">5</text>
<text x="266.6" y="143.3">6</text>
<text x="266.6" y="145.8">7</text>
<text x="266.6" y="148.3">8</text>
<text x="266" y="153.4">10</text>
<text x="266" y="156">11</text>
<text x="266.6" y="150.9">9</text>
<text x="266" y="158.5">12</text>
</g>
</svg>
